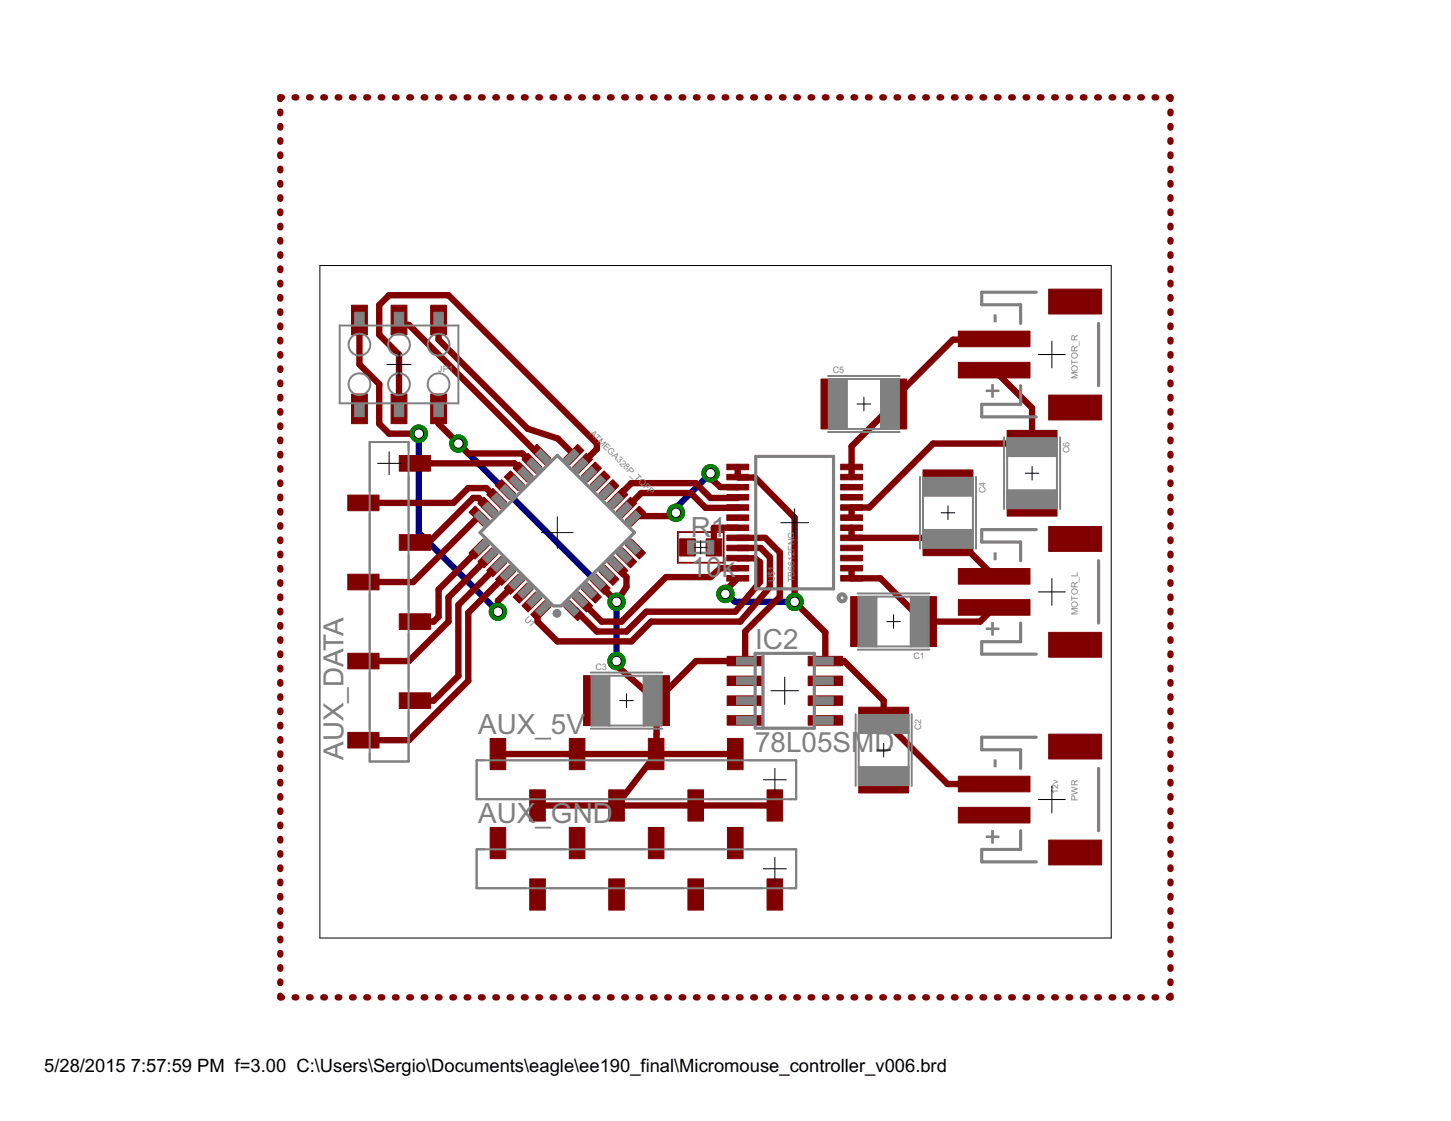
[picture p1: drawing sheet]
<svg xmlns="http://www.w3.org/2000/svg" width="279mm" height="216mm" viewBox="0 0 279 216" stroke-linecap="round" stroke-linejoin="round" font-family="sans-serif">
<path d="M80.6 83.5v19.1l15.3 15.2M88.3 85.4l30.4 30.5v11.4M136.8 91.1l-6.6 6.7v1M139.7 114.4l1.9 1.5h11.4" fill="none" stroke="#000080" stroke-width="1.2"/>
<circle cx="130.2" cy="98.8" r="1.67" fill="#008000" stroke="#008000" stroke-width=".19"/>
<circle cx="130.2" cy="98.8" r=".91" fill="#fff" stroke="#000" stroke-width=".19"/>
<circle cx="136.8" cy="91.1" r="1.67" fill="#008000" stroke="#008000" stroke-width=".19"/>
<circle cx="136.8" cy="91.1" r=".91" fill="#fff" stroke="#000" stroke-width=".19"/>
<circle cx="153" cy="115.9" r="1.67" fill="#008000" stroke="#008000" stroke-width=".19"/>
<circle cx="153" cy="115.9" r=".91" fill="#fff" stroke="#000" stroke-width=".19"/>
<circle cx="139.7" cy="114.4" r="1.67" fill="#008000" stroke="#008000" stroke-width=".19"/>
<circle cx="139.7" cy="114.4" r=".91" fill="#fff" stroke="#000" stroke-width=".19"/>
<circle cx="118.7" cy="115.9" r="1.67" fill="#008000" stroke="#008000" stroke-width=".19"/>
<circle cx="118.7" cy="115.9" r=".91" fill="#fff" stroke="#000" stroke-width=".19"/>
<circle cx="118.7" cy="127.3" r="1.67" fill="#008000" stroke="#008000" stroke-width=".19"/>
<circle cx="118.7" cy="127.3" r=".91" fill="#fff" stroke="#000" stroke-width=".19"/>
<circle cx="88.3" cy="85.4" r="1.67" fill="#008000" stroke="#008000" stroke-width=".19"/>
<circle cx="88.3" cy="85.4" r=".91" fill="#fff" stroke="#000" stroke-width=".19"/>
<circle cx="80.6" cy="83.5" r="1.67" fill="#008000" stroke="#008000" stroke-width=".19"/>
<circle cx="80.6" cy="83.5" r=".91" fill="#fff" stroke="#000" stroke-width=".19"/>
<circle cx="95.9" cy="117.8" r="1.67" fill="#008000" stroke="#008000" stroke-width=".19"/>
<circle cx="95.9" cy="117.8" r=".91" fill="#fff" stroke="#000" stroke-width=".19"/>
<g fill="#800000" stroke="#800000" stroke-width=".19">
<path d="M184.5 109.5h13.8v3h-13.8z"/>
<path d="M184.5 115.5h13.8v3h-13.8z"/>
<path d="M201.9 101.4h10.2v4.8h-10.2z"/>
<path d="M201.9 121.8h10.2v4.8h-10.2z"/>
<path d="M184.5 63.8h13.8v3h-13.8z"/>
<path d="M184.5 69.8h13.8v3h-13.8z"/>
<path d="M201.9 55.7h10.2v4.8h-10.2z"/>
<path d="M201.9 76.1h10.2v4.8h-10.2z"/>
<path d="M140 110.8h4.1v1.1h-4.1z"/>
<path d="M140 108.9h4.1v1.1h-4.1z"/>
<path d="M140 107h4.1v1h-4.1z"/>
<path d="M140 103.1h4.1v1h-4.1z"/>
<path d="M140 105h4.1v1.1h-4.1z"/>
<path d="M140 101.1h4.1v1.1h-4.1z"/>
<path d="M140 99.2h4.1v1h-4.1z"/>
<path d="M140 97.2h4.1v1.1h-4.1z"/>
<path d="M140 95.2h4.1v1.1h-4.1z"/>
<path d="M140 93.3h4.1v1.1h-4.1z"/>
<path d="M161.9 110.8h4.2v1.1h-4.2z"/>
<path d="M161.9 108.9h4.2v1.1h-4.2z"/>
<path d="M161.9 107h4.2v1h-4.2z"/>
<path d="M161.9 105h4.2v1.1h-4.2z"/>
<path d="M161.9 103.1h4.2v1h-4.2z"/>
<path d="M161.9 101.1h4.2v1.1h-4.2z"/>
<path d="M161.9 99.2h4.2v1h-4.2z"/>
<path d="M161.9 97.2h4.2v1.1h-4.2z"/>
<path d="M161.9 95.2h4.2v1.1h-4.2z"/>
<path d="M161.9 93.3h4.2v1.1h-4.2z"/>
<path d="M161.9 91.4h4.2v1h-4.2z"/>
<path d="M161.9 89.4h4.2v1.1h-4.2z"/>
<path d="M140 89.4h4.1v1.1h-4.1z"/>
<path d="M140 91.4h4.1v1h-4.1z"/>
<path d="M109.7 115.7l2.7 2.7-1.2 1.1-2.7-2.6z"/>
<path d="M111.4 114l2.7 2.7-1.2 1.2-2.7-2.7z"/>
<path d="M113.1 112.3l2.7 2.7-1.2 1.2-2.7-2.7z"/>
<path d="M114.8 110.6l2.7 2.7-1.2 1.2-2.7-2.7z"/>
<path d="M116.5 108.9l2.7 2.7-1.2 1.2-2.7-2.7z"/>
<path d="M118.2 107.2l2.7 2.7-1.2 1.2-2.7-2.7z"/>
<path d="M119.9 105.5l2.7 2.7-1.2 1.2-2.7-2.7z"/>
<path d="M121.6 103.8l2.7 2.7-1.2 1.2-2.7-2.7z"/>
<path d="M123.1 97.5l1.2 1.2-2.7 2.6-1.2-1.1z"/>
<path d="M121.4 95.8l1.2 1.1-2.7 2.8-1.2-1.2z"/>
<path d="M117 96.8l2.7-2.7 1.2 1.1-2.7 2.7z"/>
<path d="M118 92.4l1.2 1.2-2.7 2.6-1.2-1.1z"/>
<path d="M116.3 90.7l1.2 1.2-2.7 2.7-1.2-1.2z"/>
<path d="M114.6 89l1.2 1.2-2.7 2.7-1.2-1.2z"/>
<path d="M112.9 87.3l1.2 1.2-2.7 2.7-1.2-1.2z"/>
<path d="M111.2 85.6l1.2 1.2-2.7 2.7-1.2-1.2z"/>
<path d="M103.4 85.6l2.7 2.7-1.2 1.2-2.7-2.7z"/>
<path d="M101.7 87.3l2.7 2.7-1.2 1.2-2.7-2.7z"/>
<path d="M100 89l2.7 2.7-1.2 1.2-2.7-2.7z"/>
<path d="M98.3 90.7l2.7 2.7-1.2 1.2-2.7-2.7z"/>
<path d="M96.6 92.4l2.7 2.7-1.2 1.1-2.7-2.6z"/>
<path d="M94.9 94.1l2.7 2.7-1.2 1.1-2.7-2.7z"/>
<path d="M93.2 95.8l2.7 2.7-1.2 1.2-2.7-2.8z"/>
<path d="M91.5 97.5l2.7 2.7-1.2 1.1-2.7-2.6z"/>
<path d="M90.3 106.5l2.7-2.7 1.2 1.2-2.7 2.7z"/>
<path d="M92 108.2l2.7-2.7 1.2 1.2-2.7 2.7z"/>
<path d="M96.4 107.2l1.2 1.2-2.7 2.7-1.2-1.2z"/>
<path d="M98.1 108.9l1.2 1.2-2.7 2.7-1.2-1.2z"/>
<path d="M99.8 110.6l1.2 1.2-2.7 2.7-1.2-1.2z"/>
<path d="M101.5 112.3l1.2 1.2-2.7 2.7-1.2-1.2z"/>
<path d="M103.2 114l1.2 1.2-2.7 2.7-1.2-1.2z"/>
<path d="M102.2 118.4l2.7-2.7 1.2 1.2-2.7 2.6z"/>
<path d="M184.5 149.5h13.8v3h-13.8z"/>
<path d="M184.5 155.5h13.8v3h-13.8z"/>
<path d="M201.9 141.4h10.2v4.8h-10.2z"/>
<path d="M201.9 161.8h10.2v4.8h-10.2z"/>
<path d="M76.9 133.4h6v3h-6z"/>
<path d="M76.9 118.2h6v3h-6z"/>
<path d="M76.9 103h6v3h-6z"/>
<path d="M76.9 87.7h6v3h-6z"/>
<path d="M67 141.1h6v3h-6z"/>
<path d="M67 125.8h6v3h-6z"/>
<path d="M67 110.6h6v3h-6z"/>
<path d="M67 95.4h6v3h-6z"/>
<path d="M102 152.1h3v6h-3z"/>
<path d="M117.2 152.1h3v6h-3z"/>
<path d="M132.5 152.1h3v6h-3z"/>
<path d="M147.7 152.1h3v6h-3z"/>
<path d="M94.4 142.2h3v6h-3z"/>
<path d="M109.6 142.2h3v6h-3z"/>
<path d="M124.8 142.2h3v6h-3z"/>
<path d="M140.1 142.2h3v6h-3z"/>
<path d="M102 169.3h3v6h-3z"/>
<path d="M117.2 169.3h3v6h-3z"/>
<path d="M132.5 169.3h3v6h-3z"/>
<path d="M147.7 169.3h3v6h-3z"/>
<path d="M94.4 159.4h3v6h-3z"/>
<path d="M109.6 159.4h3v6h-3z"/>
<path d="M124.8 159.4h3v6h-3z"/>
<path d="M140.1 159.4h3v6h-3z"/>
<path d="M165.4 147.8h9.6v4.9h-9.6z"/>
<path d="M165.4 136.2h9.6v5h-9.6z"/>
<path d="M124 130.1h4.9v9.6h-4.9z"/>
<path d="M112.4 130.1h4.9v9.6h-4.9z"/>
<path d="M82.9 58.8h3.1v5.7h-3.1z"/>
<path d="M82.9 75.9h3.1v5.7h-3.1z"/>
<path d="M75.3 58.8h3.1v5.7h-3.1z"/>
<path d="M75.3 75.9h3.1v5.7h-3.1z"/>
<path d="M67.7 58.8h3v5.7h-3z"/>
<path d="M67.7 75.9h3v5.7h-3z"/>
<path d="M130.9 103.8h3v3.3h-3z"/>
<path d="M136 103.8h3v3.3h-3z"/>
<path d="M140 130.2h6.6v1.8h-6.6z"/>
<path d="M155.6 130.2h6.6v1.8h-6.6z"/>
<path d="M140 126.4h6.6v1.8h-6.6z"/>
<path d="M140 134h6.6v1.8h-6.6z"/>
<path d="M140 137.8h6.6v1.9h-6.6z"/>
<path d="M155.6 126.4h6.6v1.8h-6.6z"/>
<path d="M155.6 134h6.6v1.8h-6.6z"/>
<path d="M155.6 137.8h6.6v1.9h-6.6z"/>
<path d="M163.8 114.9h5v9.6h-5z"/>
<path d="M175.4 114.9h4.9v9.6h-4.9z"/>
<path d="M177.7 102.1h9.6v4.9h-9.6z"/>
<path d="M177.7 90.5h9.6v5h-9.6z"/>
<path d="M169.7 73h4.9v9.6h-4.9z"/>
<path d="M158.1 73h4.9v9.6h-4.9z"/>
<path d="M193.9 94.4h9.6v5h-9.6z"/>
<path d="M193.9 82.9h9.6v4.9h-9.6z"/>
</g>
<g fill="none" stroke="#800000" stroke-width="1.2">
<path d="M54.3 18.8h-.3v.3M56.7 18.8h.4M59.5 18.8h.3M62.3 18.8h.3M65 18.8h.3M67.8 18.8h.3M70.5 18.8h.4M73.3 18.8h.3M76.1 18.8h.3M78.8 18.8h.3M81.6 18.8h.3M84.3 18.8h.3"/>
<path d="M87.1 18.8h.3M89.9 18.8h.3M92.6 18.8h.3M95.4 18.8h.3M98.1 18.8h.3M100.9 18.8h.3M103.7 18.8h.3M106.4 18.8h.3M109.2 18.8h.3M111.9 18.8h.3M114.7 18.8h.3M117.5 18.8h.3"/>
<path d="M120.2 18.8h.3M123 18.8h.3M125.7 18.8h.3M128.5 18.8h.3M131.3 18.8h.3M134 18.8h.3M136.8 18.8h.3M139.5 18.8h.3M142.3 18.8h.3M145 18.8h.4M147.8 18.8h.3M150.6 18.8h.3"/>
<path d="M153.3 18.8h.3M156.1 18.8h.3M158.8 18.8h.4M161.6 18.8h.3M164.4 18.8h.3M167.1 18.8h.3M169.9 18.8h.3M172.6 18.8h.4M175.4 18.8h.3M178.2 18.8h.3M180.9 18.8h.3M183.7 18.8h.3"/>
<path d="M186.4 18.8h.4M189.2 18.8h.3M192 18.8h.3M194.7 18.8h.3M197.5 18.8h.3M200.2 18.8h.4M203 18.8h.3M205.8 18.8h.3M208.5 18.8h.3M211.3 18.8h.3M214 18.8h.4M216.8 18.8h.3"/>
<path d="M219.6 18.8h.3M222.3 18.8h.3M225.1 18.8h.3v.3M54 21.5v.3M54 24.3v.3M54 27v.3M54 29.7v.4M54 32.5v.3M54 35.2v.4M54 38v.3M225.4 21.5v.3M225.4 24.3v.3"/>
<path d="M225.4 27v.3M225.4 29.7v.4M225.4 32.5v.3M225.4 35.2v.4M225.4 38v.3M54 40.7v.3M54 43.5v.3M54 46.2v.3M54 49v.3M54 51.7v.3M54 54.5v.3M54 57.2v.3"/>
<path d="M54 60v.3M225.4 40.7v.3M225.4 43.5v.3M225.4 46.2v.3M225.4 49v.3M225.4 51.7v.3M225.4 54.5v.3M225.4 57.2v.3M225.4 60v.3M54 62.7v.3M54 65.4v.4M54 68.2v.3"/>
<path d="M54 71v.2M54 73.7v.3M54 76.4v.4M54 79.2v.3M69.2 61.6v8.6l3.8 3.8v7.6l1.9 1.9h5.7M76.8 61.6l1 1h.9l25 24.9h.4M76.8 78.7v-10.4l-3.8-3.8v-5.7l1.9-1.9h11.5l28.5 28.5v1.1l-2.7 2.7M84.5 61.6v3.8l17.1 17.2 5.8 1.9 3.1 3M84.5 78.7v2.9l5.7 5.7h10.4l1.8 1.9M191.4 65.3l-.1 .1h-7.8l-11.4 11.4v1l-8.1 8.2v5.9M191.4 71.3l7.3 7.3v6.8h-19l-12.3 12.3h-3.4v2M225.4 62.7v.3"/>
<path d="M225.4 65.4v.4M225.4 68.2v.3M225.4 71v.2M225.4 73.7v.3M225.4 76.4v.4M225.4 79.2v.3M54 81.9v.3M54 84.7v.3M54 87.4v.3M54 90.2v.3M54 92.9v.3M54 95.7v.3"/>
<path d="M54 98.4v.3M79.9 89.2h19.2l1.7 1.7M92.3 99.4l-12.7 12.7h-9.6M94 97.7l-1.8-1.8h-1.1l-8.6 8.6h-2.6M95.7 96l-2.1-2h-3.4l-2.9 2.9h-17.3M120.6 97.7l2.9-2.7h9.5l2.9 2.8 6.1-.1M130.2 98.8l-.7 .6h-7.2M136.8 91.1v1l1.9 1.7h3.3M142 89.9v2l3.4 .1 7.6 7.7v16.2l5.9 5.9v5.5h3.6l7.7 7.6v3.8l12.3 12.3h8.9M142 95.8l-.1 .1h-5.1l-2.8-2.9h-12.4l-3 3h.4M225.4 81.9v.3M225.4 84.7v.3"/>
<path d="M225.4 87.4v.3M225.4 90.2v.3M225.4 92.9v.3M225.4 95.7v.3M225.4 98.4v.3M54 101.2v.3M54 103.9v.3M54 106.6v.4M54 109.4v.3M54 112.1v.3M54 114.9v.3M54 117.6v.3"/>
<path d="M92.3 105.7l-7.8 7.8v5.3l-1 .9h-3.6M94 107.4l-7.6 7.6v4.7l-7.7 7.6h-8.7M95.7 109.1l-7.4 7.4v13.7l-4.8 4.7h-3.6M97.3 110.8l-7.1 7.2v13.1l-11.5 11.5h-8.7M99.1 112.5l-3.2 3.2v2.1M119 109.1v.4l1.6 1.6v2l-1.9 2.8-3.1-3.2v-.2M142 109.4h-3.3l-1.9 1.7h-8.6l-8.5 8.6h-3.8l-3.7-3.8M142 105.5h4.5l1.8 1.8v5.8l-5.8 6.6h-17.1l-3.8 3.8h-14.3l-3.8-3.8v-1.4l.6-.7M142 103.6h5.4l2.8 2.8v8.6l-6.7 6.6v5.5l-.2 .2h-9.3l-7.6 7.6M142 111.4l-2.3 2.3v.7M142 107.5h3.4l.9 .8v3.8l-4.7 5.7h-17.2l-3.8 3.8h-5.7l-4-4h-.4M142 101.6h-4.5v3.8"/>
<path d="M164 101.6v2h16.6l1.9 .9h2.5l6.4 6.5M164 109.4v2h5.5l8.3 8.3h10.9l2.7-2.7M225.4 101.2v.3M225.4 103.9v.3M225.4 106.6v.4M225.4 109.4v.3M225.4 112.1v.3M225.4 114.9v.3M225.4 117.6v.3M54 120.4v.3M54 123.1v.3M54 125.9v.3"/>
<path d="M54 128.6v.3M54 131.4v.3M54 134.1v.3M54 136.8v.4M54 139.6v.3M118.7 127.3v.9l7.7 6.7M126.4 134.9l-.1 10.3-7.6 9.9M225.4 120.4v.3M225.4 123.1v.3M225.4 125.9v.3M225.4 128.6v.3M225.4 131.4v.3"/>
<path d="M225.4 134.1v.3M225.4 136.8v.4M225.4 139.6v.3M54 142.3v.4M54 145.1v.3M54 147.8v.3M54 150.6v.3M54 153.3v.3M54 156.1v.3M54 158.8v.3M95.9 145.2h45.7M103.5 155.1h45.7"/>
<path d="M225.4 142.3v.4M225.4 145.1v.3M225.4 147.8v.3M225.4 150.6v.3M225.4 153.3v.3M225.4 156.1v.3M225.4 158.8v.3M54 161.6v.3M54 164.3v.3M54 167.1v.3M54 169.8v.3M54 172.6v.3"/>
<path d="M54 175.3v.3M54 178.1v.3M225.4 161.6v.3M225.4 164.3v.3M225.4 167.1v.3M225.4 169.8v.3M225.4 172.6v.3M225.4 175.3v.3M225.4 178.1v.3M54 191.8v.3h.3M54 180.8v.3M54 183.5v.4"/>
<path d="M54 186.3v.3M54 189v.3M56.7 192.1h.4M59.5 192.1h.3M62.3 192.1h.3M65 192.1h.3M67.8 192.1h.3M70.5 192.1h.4M73.3 192.1h.3M76.1 192.1h.3M78.8 192.1h.3M81.6 192.1h.3"/>
<path d="M84.3 192.1h.3M87.1 192.1h.3M89.9 192.1h.3M92.6 192.1h.3M95.4 192.1h.3M98.1 192.1h.3M100.9 192.1h.3M103.7 192.1h.3M106.4 192.1h.3M109.2 192.1h.3M111.9 192.1h.3M114.7 192.1h.3"/>
<path d="M117.5 192.1h.3M120.2 192.1h.3M123 192.1h.3M125.7 192.1h.3M128.5 192.1h.3M131.3 192.1h.3M134 192.1h.3M136.8 192.1h.3M139.5 192.1h.3M142.3 192.1h.3M145 192.1h.4M147.8 192.1h.3"/>
<path d="M150.6 192.1h.3M153.3 192.1h.3M156.1 192.1h.3M158.8 192.1h.4M161.6 192.1h.3M164.4 192.1h.3M167.1 192.1h.3M169.9 192.1h.3M172.6 192.1h.4M175.4 192.1h.3M178.2 192.1h.3M180.9 192.1h.3"/>
<path d="M183.7 192.1h.3M186.4 192.1h.4M189.2 192.1h.3M192 192.1h.3M194.7 192.1h.3M197.5 192.1h.3M200.2 192.1h.4M203 192.1h.3M205.8 192.1h.3M208.5 192.1h.3M211.3 192.1h.3M214 192.1h.4"/>
<path d="M216.8 192.1h.3M219.6 192.1h.3M222.3 192.1h.3M225.4 180.8v.3M225.4 183.5v.4M225.4 186.3v.3M225.4 189v.3M225.4 191.8v.3h-.3"/>
</g>
<circle cx="130.2" cy="98.8" r="1.67" fill="#008000" stroke="#008000" stroke-width=".19"/>
<circle cx="130.2" cy="98.8" r=".91" fill="#fff" stroke="#000" stroke-width=".19"/>
<circle cx="136.8" cy="91.1" r="1.67" fill="#008000" stroke="#008000" stroke-width=".19"/>
<circle cx="136.8" cy="91.1" r=".91" fill="#fff" stroke="#000" stroke-width=".19"/>
<circle cx="153" cy="115.9" r="1.67" fill="#008000" stroke="#008000" stroke-width=".19"/>
<circle cx="153" cy="115.9" r=".91" fill="#fff" stroke="#000" stroke-width=".19"/>
<circle cx="139.7" cy="114.4" r="1.67" fill="#008000" stroke="#008000" stroke-width=".19"/>
<circle cx="139.7" cy="114.4" r=".91" fill="#fff" stroke="#000" stroke-width=".19"/>
<circle cx="118.7" cy="115.9" r="1.67" fill="#008000" stroke="#008000" stroke-width=".19"/>
<circle cx="118.7" cy="115.9" r=".91" fill="#fff" stroke="#000" stroke-width=".19"/>
<circle cx="118.7" cy="127.3" r="1.67" fill="#008000" stroke="#008000" stroke-width=".19"/>
<circle cx="118.7" cy="127.3" r=".91" fill="#fff" stroke="#000" stroke-width=".19"/>
<circle cx="88.3" cy="85.4" r="1.67" fill="#008000" stroke="#008000" stroke-width=".19"/>
<circle cx="88.3" cy="85.4" r=".91" fill="#fff" stroke="#000" stroke-width=".19"/>
<circle cx="80.6" cy="83.5" r="1.67" fill="#008000" stroke="#008000" stroke-width=".19"/>
<circle cx="80.6" cy="83.5" r=".91" fill="#fff" stroke="#000" stroke-width=".19"/>
<circle cx="95.9" cy="117.8" r="1.67" fill="#008000" stroke="#008000" stroke-width=".19"/>
<circle cx="95.9" cy="117.8" r=".91" fill="#fff" stroke="#000" stroke-width=".19"/>
<g fill="#800000" stroke="#800000" stroke-width=".19">
<path d="M130.5 102.4h8.9v.1l-8.9 .1z"/>
<path d="M139.3 102.4h.1v6.1l-.1-.1z"/>
<path d="M130.5 108.4l8.9-.1v.1l-8.9 .1z"/>
<path d="M130.5 102.4h.1v6.1l-.1-.1z"/>
</g>
<g fill="none" stroke="#808080" stroke-width=".61">
<path d="M199.5 56.3h-10.5v2.4h7.5v3.6M196.5 74.3v3.6h-7.5v2.4h10.5M211.5 62.3v12M145.5 87.9h15v25.5h-15zM92.4 102.6l14.9-14.9 14.9 14.9-14.1 14.1h-1.5zM196.5 120v3.6h-7.5v2.4h10.5M199.5 102h-10.5v2.4h7.5v3.6M211.5 108v12M145.4 125.8h11.4v14.5h-11.4zM146.9 125.8v14.5M196.5 160v3.6h-7.5v2.4h10.5M199.5 142h-10.5v2.4h7.5v3.6"/>
<path d="M211.5 148v12"/>
</g>
<g fill="#808080" stroke="#808080" stroke-width=".19">
<path d="M161.4 114.5a.97 .97 0 0 1 1.6 .1 .97 .97 0 0 1-.6 1.5 .97 .97 0 0 1-1.2-1h.6a.36 .36 0 0 1 .5-.3 .36 .36 0 0 1 .1 .6 .36 .36 0 0 1-.6-.1v-.2h-.6z" fill-rule="evenodd"/>
<path d="M106.7 117.6a.76 .76 0 0 1 1.2 .2 .76 .76 0 0 1-.5 1.1 .76 .76 0 0 1-.9-.8h.6a.15 .15 0 0 1 .2-.1 .15 .15 0 0 1 0 .3 .15 .15 0 0 1-.2-.1l-.6-.1z" fill-rule="evenodd"/>
</g>
<g fill="none" stroke="#808080" stroke-width=".38">
<path d="M65.4 62.7h22.9v15h-22.9zM159.4 72.4h13.8M159.6 73h13.5v9.6h-13.5zM163 73v9.6M169.7 73v9.6M71.2 85.1h7.5v61.6h-7.5zM159.4 83.2h13.8M177.1 91.9v13.8M177.7 92h9.6v13.5h-9.6zM177.7 95.5h9.6M187.9 91.9v13.8M193.3 84.2v13.8"/>
<path d="M193.9 84.4h9.6v13.5h-9.6zM193.9 94.4h9.6M193.9 87.8h9.6M204.1 84.2v13.8M165.2 114.3h13.8M165.3 114.9h13.5v9.6h-13.5zM168.8 114.9v9.6M175.4 114.9v9.6M177.7 102.1h9.6M113.7 129.5h13.8M113.9 130.2h13.5v9.5h-13.5zM117.3 130.2v9.5"/>
<path d="M123.9 130.2v9.5M164.8 137.6v13.8M165.2 125.1h13.8M165.4 137.7h9.6v13.5h-9.6zM175.6 137.6v13.8M91.8 146.4h61.5v7.5h-61.5zM113.7 140.3h13.8M165.4 147.8h9.6M165.4 141.2h9.6M91.8 163.6h61.5v7.5h-61.5z"/>
<circle cx="69.2" cy="66.4" r="2.1"/>
<circle cx="69.2" cy="74" r="2.1"/>
<circle cx="76.8" cy="66.4" r="2.1"/>
<circle cx="76.8" cy="74" r="2.1"/>
<circle cx="84.5" cy="66.4" r="2.1"/>
<circle cx="84.5" cy="74" r="2.1"/>
</g>
<g fill="#808080" stroke="#808080" stroke-width=".19">
<path d="M108.4 116.5l1-.9 2.1 2.1-1 .9z"/>
<path d="M111.1 113.9l2.1 2.1-1 .9-2.1-2.1z"/>
<path d="M111.8 113.1l1-.9 2.1 2.1-1 .9z"/>
<path d="M114.5 110.5l2.1 2.1-1 .9-2.1-2.1z"/>
<path d="M116.2 108.8l2.1 2.1-1 .9-2.1-2.1z"/>
<path d="M116.9 108.1l1-1 2.1 2.1-1 1z"/>
<path d="M119.6 105.4l2.1 2.1-1 1-2.1-2.1z"/>
<path d="M121.3 103.7l2.1 2.1-1 1-2.1-2.2z"/>
<path d="M122.4 98.4l1 1-2.1 2.1-1-1z"/>
<path d="M118.6 98.8l2.1-2.1 1 .9-2.1 2.2z"/>
<path d="M119 95l1 .9-2.1 2.2-1-1z"/>
<path d="M117.3 93.3l1 1-2.1 2.1-1-1z"/>
<path d="M115.6 91.6l1 1-2.1 2.1-1-1z"/>
<path d="M113.9 89.9l1 1-2.1 2.1-1-1z"/>
<path d="M112.2 88.2l1 1-2.1 2.1-1-1z"/>
<path d="M108.4 88.6l2.1-2.1 1 1-2.1 2.1z"/>
<path d="M104.1 86.5l2.1 2.1-1 1-2.1-2.1z"/>
<path d="M102.4 88.2l2.1 2.1-1 1-2.1-2.1z"/>
<path d="M100.7 89.9l2.1 2.1-1 1-2.1-2.1z"/>
<path d="M99 91.6l2.1 2.1-1 1-2.1-2.1z"/>
<path d="M97.3 93.3l2.1 2.1-1 1-2.1-2.1z"/>
<path d="M95.6 95l2.1 2.1-1 1-2.1-2.2z"/>
<path d="M92.9 97.6l1-.9 2.1 2.1-1 1z"/>
<path d="M92.2 98.4l2.1 2.1-1 1-2.1-2.1z"/>
<path d="M91.2 105.8l2.1-2.1 1 .9-2.1 2.2z"/>
<path d="M95 105.4l1 1-2.1 2.1-1-1z"/>
<path d="M96.7 107.1l1 1-2.1 2.1-1-1z"/>
<path d="M96.3 110.9l2.1-2.1 1 .9-2.1 2.1z"/>
<path d="M100.1 110.5l1 .9-2.1 2.1-1-.9z"/>
<path d="M101.8 112.2l1 .9-2.1 2.1-1-.9z"/>
<path d="M103.5 113.9l1 .9-2.1 2.1-1-.9z"/>
<path d="M105.2 115.6l1 .9-2.1 2.1-1-.9z"/>
<path d="M165.4 137.9h9.6v3.3h-9.6z"/>
<path d="M165.4 147.8h9.6v3.3h-9.6z"/>
<path d="M114 130.1h3.3v9.6h-3.3z"/>
<path d="M123.9 130.1h3.3v9.6h-3.3z"/>
<path d="M75.9 77.8h1.8v2.4h-1.8z"/>
<path d="M83.5 77.8h1.9v2.4h-1.9z"/>
<path d="M68.3 77.8h1.8v2.4h-1.8z"/>
<path d="M83.5 60.1h1.9v2.4h-1.9z"/>
<path d="M75.9 60.1h1.8v2.4h-1.8z"/>
<path d="M68.3 60.1h1.8v2.4h-1.8z"/>
<path d="M136.2 104.1h1.2v2.6h-1.2z"/>
<path d="M132.4 104.1h1.2v2.6h-1.2z"/>
<path d="M141.8 126.6h3.3v1.5h-3.3z"/>
<path d="M141.8 130.4h3.3v1.5h-3.3z"/>
<path d="M141.8 134.2h3.3v1.5h-3.3z"/>
<path d="M141.8 138h3.3v1.5h-3.3z"/>
<path d="M157.1 138h3.3v1.5h-3.3z"/>
<path d="M157.1 134.2h3.3v1.5h-3.3z"/>
<path d="M157.1 130.4h3.3v1.5h-3.3z"/>
<path d="M157.1 126.6h3.3v1.5h-3.3z"/>
<path d="M175.4 114.9h3.3v9.6h-3.3z"/>
<path d="M165.5 114.9h3.3v9.6h-3.3z"/>
<path d="M177.7 92.2h9.6v3.3h-9.6z"/>
<path d="M177.7 102.1h9.6v3.3h-9.6z"/>
<path d="M159.7 73h3.3v9.6h-3.3z"/>
<path d="M169.7 73h3.3v9.6h-3.3z"/>
<path d="M193.9 84.5h9.6v3.3h-9.6z"/>
<path d="M193.9 94.4h9.6v3.3h-9.6z"/>
</g>
<path d="M133.6 106.5h2.6M133.6 104.4h2.6" fill="none" stroke="#808080" stroke-width=".47"/>
<g fill="none" stroke="#000" stroke-width=".19">
<path d="M61.6 51.1h152.4v129.6h-152.4zM74.5 70.2h4.7M76.8 67.8v4.7M165 77.8h2.7M166.3 76.5v2.6M200 68.3h5.1M202.5 65.7v5.2M72.7 89.2h4.4M74.9 87v4.4M107.3 99.5v6.1M153 98v5.3M181.2 98.8h2.7"/>
<path d="M182.5 97.4v2.7M197.4 91.1h2.6M198.7 89.8v2.7M104.3 102.6h6.1M133.7 105.4h2.5M134.9 104.2v2.5M150.3 100.7h5.4M170.8 119.7h2.6M172.1 118.4v2.6M200 114h5.1M202.5 111.4v5.2M119.3 134.9h2.7"/>
<path d="M120.6 133.6v2.7M148.5 133h5.3M151.1 130.4v5.3M147 150.2h4.4M149.2 148v4.4M168.8 144.5h2.7M170.2 143.2v2.6M200 154h5.1M202.5 151.4v5.2M147 167.3h4.4M149.2 165.1v4.4"/>
</g>
<g font-size="6" fill="#808080">
<text x="193" y="62.3" transform="rotate(-90 193 62.3)">-</text>
<text x="193" y="76.9" transform="rotate(-90 193 76.9)">+</text>
<text x="133" y="103.5">R1</text>
<text x="193" y="108" transform="rotate(-90 193 108)">-</text>
<text x="133" y="111.1">10k</text>
<text x="145.4" y="125">IC2</text>
<text x="193" y="122.7" transform="rotate(-90 193 122.7)">+</text>
<text x="92.1" y="141.4">AUX_5V</text>
<text x="66.2" y="146.4" transform="rotate(-90 66.2 146.4)">AUX_DATA</text>
<text x="145.4" y="144.9">78L05SMD</text>
<text x="193" y="148" transform="rotate(-90 193 148)">-</text>
<text x="92.1" y="158.6">AUX_GND</text>
<text x="193" y="162.6" transform="rotate(-90 193 162.6)">+</text>
</g>
<g font-size="4">
<text x="8.5" y="206.4">5/28/2015</text>
<text x="25.2" y="206.4">7:57:59 PM f=3.00 C:\Users\Sergio\Documents\eagle\ee190_final\Micromouse_controller_v006.brd</text>
</g>
<g font-size="1.9" fill="#808080">
<text x="84.4" y="71.7">JP1</text>
<text x="160.4" y="71.8">C5</text>
<text x="207.6" y="73" transform="rotate(-90 207.6 73)">MOTOR_R</text>
<text x="113.5" y="83.6" transform="rotate(45 113.5 83.6)">ATMEGA328P_TQFP</text>
<text x="206" y="87.3" transform="rotate(-90 206 87.3)">C6</text>
<text x="189.8" y="94.9" transform="rotate(-90 189.8 94.9)">C4</text>
<text x="149.2" y="112.1" transform="rotate(-90 149.2 112.1)">U$1</text>
<text x="153" y="112.1" transform="rotate(-90 153 112.1)">TB6612FNG</text>
<text x="100.9" y="119.4" transform="rotate(45 100.9 119.4)">U1</text>
<text x="207.6" y="118.4" transform="rotate(-90 207.6 118.4)">MOTOR_L</text>
<text x="114.6" y="128.9">C3</text>
<text x="175.9" y="126.9">C1</text>
<text x="177.4" y="140.7" transform="rotate(-90 177.4 140.7)">C2</text>
<text x="203.8" y="153" transform="rotate(-90 203.8 153)">12v</text>
<text x="207.6" y="154.3" transform="rotate(-90 207.6 154.3)">PWR</text>
</g>
</svg>
